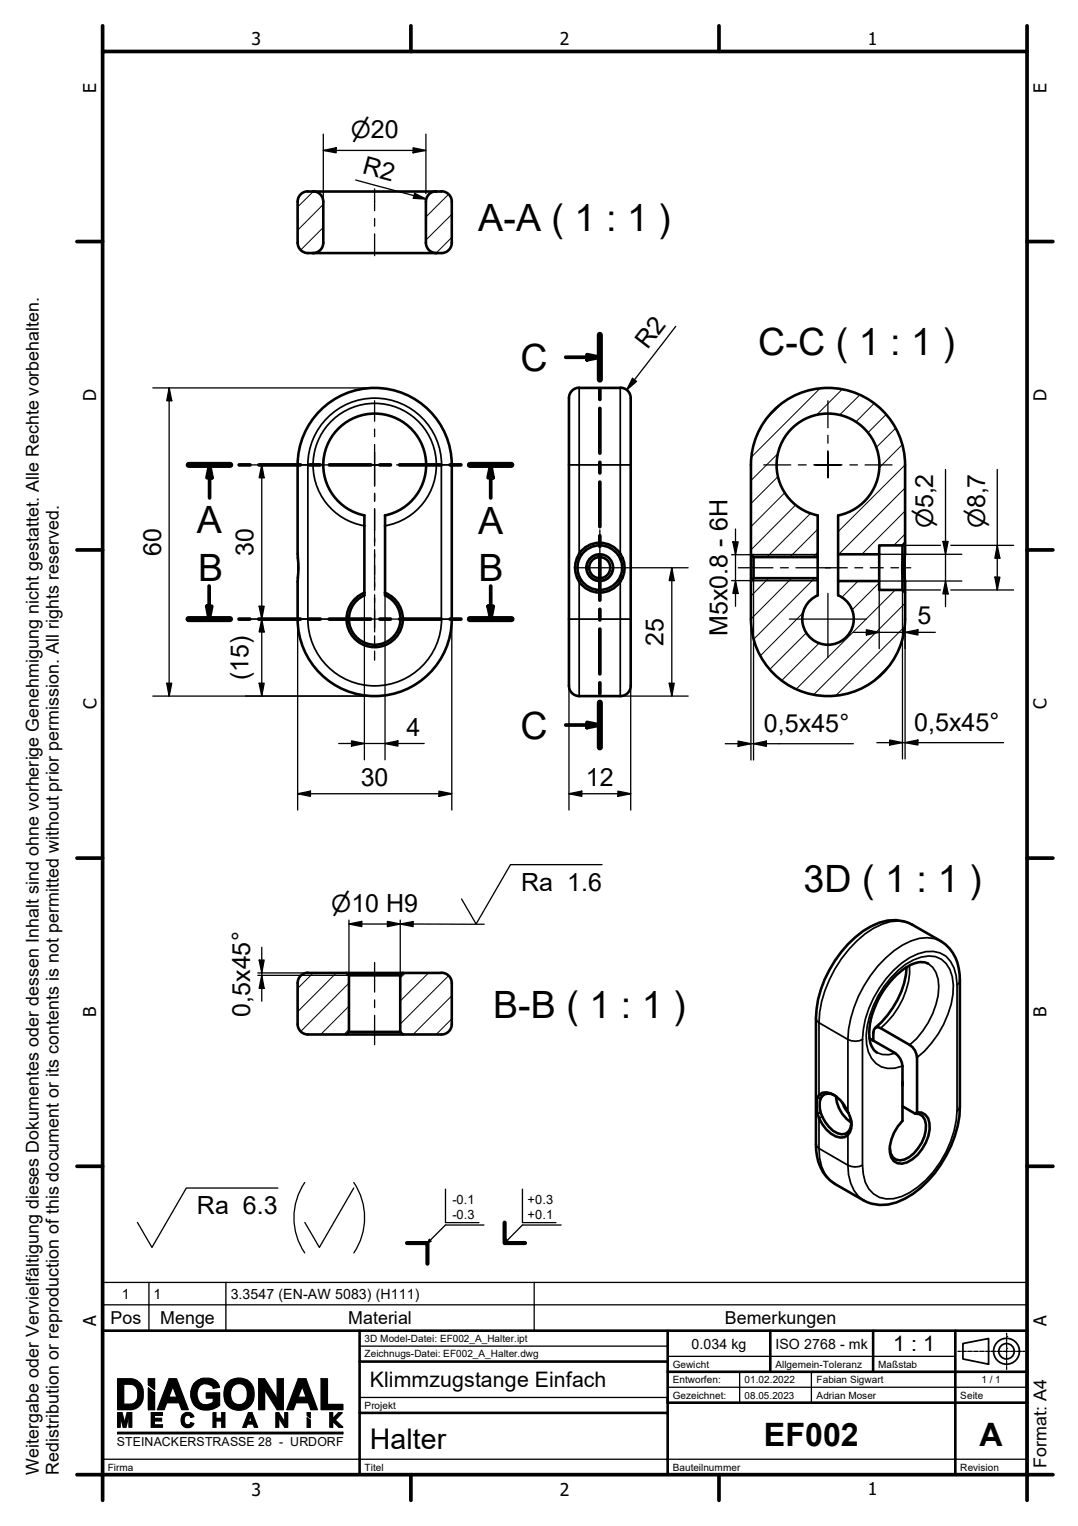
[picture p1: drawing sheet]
<svg xmlns="http://www.w3.org/2000/svg" width="210mm" height="297mm" viewBox="0 0 210 297" stroke-linecap="round" stroke-linejoin="round" font-family="sans-serif">
<!-- layer: Hatch (ISO) -->
<g fill="none" stroke="#000" stroke-width=".19">
<path d="M61 37.3l-3 3M62.9 39.8l-4.9 5M87.3 37.8l-4.4 4.4M62.9 44.3l-4.4 4.4M88 46.2l-3.1 3.1M88 41.7l-5.1 5M152.3 78.5l-3.2 3.1M159.7 75.6l-13.4 13.3M164 75.8l-5 5M167.4 76.9l-4 3.9M170.2 78.6l-3.6 3.6M151.5 88.3l-5.3 5.2"/>
<path d="M151.5 92.7l-5.3 5.3M152.8 95.9l-6.6 6.6M155 98.2l-8.8 8.8M157.9 99.9l-8.6 8.5M172.5 80.7l-3.5 3.5M174.4 83.3l-3.8 3.9M175.6 86.6l-4.4 4.5M176.2 99.5l-8.4 8.4M176.2 95l-12.9 12.9M176.2 90.5l-13 13M149.6 112.6l-3.4 3.4M154.1 112.6l-7.9 7.9"/>
<path d="M156.4 119.3l-8.4 8.4M158.6 112.6l-11.8 11.8M159.2 107.5l-.9 .9M159.2 103l-5.4 5.4M167.1 113.1l-3.2 3.2M171.2 113.4l-5.3 5.4M174.3 114.8l-19.3 19.3M176.2 117.4l-17.7 17.8M176.2 104l-2.2 2.2M157 123.2l-7.1 7.1M159.5 125.2l-7.3 7.2M173.3 129.4l-3.2 3.1"/>
<path d="M176.1 122.1l-13.4 13.3M61 189.4l-3 3M65.5 189.4l-7.5 7.5M67.9 195.9l-5.5 5.5M67.9 191.4l-9.4 9.4M79 189.4l-1.1 1M83.4 189.4l-5.5 5.4M87.3 189.9l-9.4 9.4M88 198.3l-3.1 3.1M88 193.8l-7.6 7.6M67.9 200.4l-.9 1"/>
</g>
<!-- layer: Visible (ISO) -->
<g fill="none" stroke="#000" stroke-width=".51">
<path d="M58 39.3v8a2.01 2.01 0 0 0 2 2M59.9 37.3h26M60 37.2a2.01 2.01 0 0 0-2 2.1M60.9 37.2a2.01 2.01 0 0 1 2 2.1M62.9 39.3v8a2.01 2.01 0 0 1-2 2M82.9 39.3v8a2.01 2.01 0 0 0 2 2M84.9 37.2a2.01 2.01 0 0 0-2 2.1M86 37.2a2.01 2.01 0 0 1 2 2.1M88 39.3v8a2.01 2.01 0 0 1-2 2M59.9 49.3h26M112.8 75.5h8M112.8 75.5a2.01 2.01 0 0 0-2 2v56"/>
<path d="M120.8 75.5a2.01 2.01 0 0 1 2 2v56M65.8 83.5a10 10 0 0 1 16 2.3 10 10 0 0 1-6.8 14.5v15.6a5 5 0 0 1 1.9 7.7 5 5 0 0 1-7.9 0 5 5 0 0 1 2-7.7v-15.6a10 10 0 0 1-5.2-16.8zM71 115.4a5.5 5.5 0 0 0-2.4 8.4 5.5 5.5 0 0 0 8.7 0 5.5 5.5 0 0 0-2.3-8.4M113.2 113a4.3 4.3 0 0 0 7.2 0M113.2 108a4.3 4.3 0 0 1 7.2 0M113.2 108a4.4 4.4 0 0 0 0 5M120.4 108a4.4 4.4 0 0 1 0 5M146.2 107.9v5.2M146.7 108.4v4.2M159.2 108.4v4.2M163.2 115.9v-2.8h8v1.7h4.5l.5 .5v5.2M163.2 100.3v7.6h8v-1.7h4.5"/>
<path d="M163.2 107.9v5.2M163.2 100.3a10 10 0 0 0 6.4-15.3 10 10 0 0 0-16.7-.1 10 10 0 0 0 6.3 15.4v8.1h-12.5l-.5-.5v-17.4a15 15 0 0 1 15-15 15 15 0 0 1 15 15v15.1l-.5 .6M163.2 115.9a5 5 0 0 1 2 7.7 5 5 0 0 1-7.9 0 5 5 0 0 1 1.9-7.7v-3.3h-12.5l-.5 .5v7.4M171.2 107.9v5.2M175.7 106.2v8.6M176.2 105.6l-.2 4.9 .2 4.8M58 120.5v-7.3l.1-2.7-.1-2.7v-17.3a15 15 0 0 1 15-15 15 15 0 0 1 15 15v30M58 120.5a15 15 0 0 0 15 15 15 15 0 0 0 15-15M110.8 133.5a2.01 2.01 0 0 0 2 2h8M122.8 133.5a2.01 2.01 0 0 1-2 2M146.2 120.5a15 15 0 0 0 15 15 15 15 0 0 0 15-15M58 199.4a2.01 2.01 0 0 0 2 2"/>
<path d="M59.9 189.4h7.5l.5 .5M60 189.3a2.01 2.01 0 0 0-2 2.1v8M67.4 189.4h18.5M67.9 189.9v11l-.5 .5h-7.5M67.9 189.9h10M78.4 189.4l-.5 .5v11l.5 .5h7.5M86 189.3a2.01 2.01 0 0 1 2 2.1v8M88 199.4a2.01 2.01 0 0 1-2 2M165.1 183.8a14.8 14.8 0 0 1 7.7-4.6 7.4 7.4 0 0 1 4.7 .7l5.7 3.3a8.4 8.4 0 0 1 3.7 7.7v24.5a22.1 22.1 0 0 1-10.7 17.9 8.1 8.1 0 0 1-8 .4l-5.6-3.3a8.6 8.6 0 0 1-3.7-7.7v-24.5a22.1 22.1 0 0 1 6.2-14.4zM176.5 188.2a17 17 0 0 1-6.1 11.9M180.7 187.6a4.2 4.2 0 0 0-4 .6 16.6 16.6 0 0 0-7.5 12.9l.1 .8a3.8 3.8 0 0 0 1.4 3M67.4 201.4h11"/>
<path d="M67.9 200.9h10M159.5 213.2a2.42 2.42 0 0 1 3.3 .2 8.7 8.7 0 0 1 3 5.5 2.14 2.14 0 0 1-3 2.3 6.8 6.8 0 0 1-3.6-7.6zM162.5 213.2a1.83 1.83 0 0 0-2.1-.1 1.83 1.83 0 0 0-.8 1.9 6.5 6.5 0 0 0 3.5 5.6 1.81 1.81 0 0 0 2.6-1.7v-1.1M162.8 213.4a6.7 6.7 0 0 0 2.9 5.1M164.1 214.7l.2 .7 .9 1.2M169.3 202.1l5 2.9a3.4 3.4 0 0 1 1.4 2.5v10.7a7.5 7.5 0 0 0-2.2 7.1 2.17 2.17 0 0 0 3.1 1 8.2 8.2 0 0 0 4.4-7.7 2.16 2.16 0 0 0-2.4-2.1M170.1 202.6l.1-2.2 .3-.3 .4-.2 6.2 3.5a3.1 3.1 0 0 1 1.5 2.5v10.6M175.7 210.5v.8M175.7 215.3l2.5 1.5M178.2 216.8a1.97 1.97 0 0 1 2.1 2.1 7.4 7.4 0 0 1-4.2 6.8 2.03 2.03 0 0 1-2.8-2.2M178.6 216.5l-.4 .3"/>
<circle cx="116.8" cy="110.5" r="2.05"/>
<circle cx="116.8" cy="110.5" r="2.6"/>
<circle cx="116.8" cy="110.5" r="4.8"/>
</g>
<!-- layer: Visible Narrow (ISO) -->
<g fill="none" stroke="#000" stroke-width=".34">
<path d="M112.8 75.5v15h8v-15M58 90.5h1.9v30h-1.9M59.9 90.5a13 13 0 0 1 13.1-13 13 13 0 0 1 13 13M88 90.5h-2.1v30h2.1M110.8 90.5h2v17.3l.4 .2M122.8 90.5h-2v17.3l-.4 .2M71 102.3a12 12 0 0 1-8.1-18.4 12 12 0 0 1 20.1 0 12 12 0 0 1-8 18.4M112.4 108.6l.4 .2M112.8 112.2l-.4 .2M113.2 113l-.4 .2v22.3M117.2 108a2.52 2.52 0 0 0-2.9 2.1 2.52 2.52 0 0 0 2 2.9 2.52 2.52 0 0 0 3-2.1M120.4 113l.4 .2v7.3h2"/>
<path d="M120.8 112.2l.4 .2M121.2 108.6l-.4 .2M146.3 108h12.9M146.3 113h12.9M59.9 120.5a13 13 0 0 0 13.1 13 13 13 0 0 0 13-13M110.8 120.5h10v15M177.5 179.9a6.7 6.7 0 0 0-5.8 0 20.7 20.7 0 0 0-10.2 10.8 19.8 19.8 0 0 0-2 8.4M158.9 198.2l.1 .5 .5 .4M159.5 199.1v14.1l.6 .1M159.5 199.1l5.6 3.2M177.1 187.9a15.3 15.3 0 0 1-5.6 12.2M180.7 187.6a5 5 0 0 1 2.1 4.5 15.8 15.8 0 0 1-5.7 11.3"/>
<path d="M183.2 183.2a6.8 6.8 0 0 0-5.8 0 21.8 21.8 0 0 0-11.1 12.9l-.6 2.1-.5 2.1-.1 2M186.4 191.7a7.3 7.3 0 0 0-2.2-5.6 5.6 5.6 0 0 0-5.5-.4 17.9 17.9 0 0 0-8.6 8.6 18.3 18.3 0 0 0-2.2 8M186.4 191.7v24.5M186.9 190.9l-.1 .4-.4 .4M159.2 213.6l.6 .2M159.8 216.6l-.6 .1M160.1 217.4l-.6 .2v5.9M165.1 202.3a3.1 3.1 0 0 0 2.8 0M165.1 202.3v14.1M165.5 219.9v.5M167.9 202.3v24.5M170.7 204.9l1.1 .4h1.2l1.3-.3"/>
<path d="M178.6 205.9a18.8 18.8 0 0 0 7-14.1 6.1 6.1 0 0 0-2.3-5.1 5.6 5.6 0 0 0-5.4 .1 18.1 18.1 0 0 0-8.6 10.9 11.6 11.6 0 0 0-.2 7.1 4.6 4.6 0 0 0 6.6 2.7M186.9 215.4l-.1 .4-.4 .4a20.3 20.3 0 0 1-9.3 15.9 6.8 6.8 0 0 1-5.9 1 5.3 5.3 0 0 1-3.1-4.5l-.2-1.8M158.9 222.7l.1 .5 .5 .3M159.5 223.5a7.8 7.8 0 0 0 3.1 6.9M159.5 223.5l5.6 3.3M165.1 226.8a3.1 3.1 0 0 0 2.8 0M165.1 226.8a8.8 8.8 0 0 0 2 6.1l1.1 .8M165.2 220.3l-.1 6.5"/>
</g>
<!-- layer: Hatch (ISO) -->
<g fill="#000">
<path d="M83.6 241.2l.2 .3-.6 .5zM83.2 242l.6-.5 .1 .1zM98.6 241.2l.2 .3-.5 .5zM98.3 242l.5-.5 .1 .1z"/>
<path d="M24.1 269.4v3.9h1.3a1.6 1.6 0 0 0 1.4-2.1 1.49 1.49 0 0 0-1.4-1.8zM22.9 268.4v6h2.5a2.83 2.83 0 0 0 2.5-3.6 2.59 2.59 0 0 0-2.5-2.4z" fill-rule="evenodd"/>
<path d="M22.9 275h.8l.6 1.9 .5-1.9h.9v2.8h-.6v-2.2l-.6 2.2h-.5l-.6-2.2v2.2h-.5z" fill-rule="evenodd"/>
<path d="M28.9 270.2l1.2 .9v3.3h-1.2z" fill-rule="evenodd"/>
<path d="M28.9 268.4h1.2v2.1l-1.2-.9z" fill-rule="evenodd"/>
<path d="M29.5 275h2.1v.5h-1.5v.6h1.4v.5h-1.4v.8h1.5v.4h-2.1z" fill-rule="evenodd"/>
<path d="M33.7 269.9l-.8 2.1h1.6zM32.9 268.4l-2.3 6h1.4l.5-1.4h2.4l.5 1.4h1.3l-2.3-6z" fill-rule="evenodd"/>
<path d="M35.5 275.4a1.28 1.28 0 0 1 2.1 .1l.1 .2-.5 .2a.71 .71 0 0 0-.9-.4 .71 .71 0 0 0-.5 .8 .77 .77 0 0 0 .3 .9 .77 .77 0 0 0 .9 0l.2-.3 .5 .2a1.26 1.26 0 0 1-1.1 .8 1.26 1.26 0 0 1-1.2-.7 2 2 0 0 1 .1-1.8z" fill-rule="evenodd"/>
<path d="M38 269.1a3.2 3.2 0 0 1 4.4 .2l.3 .7-1.2 .2a1.69 1.69 0 0 0-2-.8 1.69 1.69 0 0 0-1.1 1.8 1.93 1.93 0 0 0 1.4 2.2h.8l.9-.5v-.8h-1.3v-1h2.6v2.4a3.5 3.5 0 0 1-5.2-.3 3.5 3.5 0 0 1 .4-4.1z" fill-rule="evenodd"/>
<path d="M41.5 275h.5v1.1h1.2v-1.1h.6v2.8h-.6v-1.2h-1.2v1.2h-.5z" fill-rule="evenodd"/>
<path d="M45.5 269.7a2.63 2.63 0 0 0 .1 3.5 1.67 1.67 0 0 0 1.8 0 1.67 1.67 0 0 0 .8-1.7 1.75 1.75 0 0 0-2.1-2.1zM44.7 268.8a3.5 3.5 0 0 0 .3 5.3 3 3 0 0 0 3.4-.2 3 3 0 0 0 1-3.2 2.95 2.95 0 0 0-4.7-1.9z" fill-rule="evenodd"/>
<path d="M48.7 275.7l-.4 1h.8zM48.4 275l-1.1 2.8h.6l.3-.6h1.1l.2 .6h.7l-1.1-2.8z" fill-rule="evenodd"/>
<path d="M50.4 268.4h1.1l2.5 3.9v-3.9h1.2v6h-1.2l-2.5-3.9v3.9h-1.1z" fill-rule="evenodd"/>
<path d="M53.7 275h.6l1.2 1.8v-1.8h.5v2.8h-.5l-1.2-1.8v1.8h-.6z" fill-rule="evenodd"/>
<path d="M58.8 269.9l-.8 2.1h1.6zM58.1 268.4l-2.3 6h1.3l.5-1.4h2.4l.5 1.4h1.3l-2.2-6z" fill-rule="evenodd"/>
<path d="M59.8 276l.6 .4v1.4h-.6z" fill-rule="evenodd"/>
<path d="M59.8 275h.6v1l-.6-.5z" fill-rule="evenodd"/>
<path d="M62.5 268.4h1.3v5h3v1h-4.3z" fill-rule="evenodd"/>
<path d="M64.2 275h.6v1.2l1.1-1.2h.7l-1.3 1.4 1.5 1.4h-.8l-1.1-1-.1 .1v.9h-.6z" fill-rule="evenodd"/>
</g>
<path d="M22.9 278.9h43.9" fill="none" stroke="#000" stroke-width=".3"/>
<!-- layer: Section Line (ISO) -->
<g fill="none" stroke="#000" stroke-width=".72">
<path d="M110.2 69.5h6.6M114.3 69l2.5 .5-2.5 .5zM116.8 65.2v8.7M116.8 75.6v2.2M116.8 79.5v8.7M36.7 90.5h8.1M40.8 90.5l.5 2.5h-1zM40.8 90.5v6.4M46.6 90.5h2.1M50.4 90.5h8.1M60.3 90.5h2.1M64.1 90.5h8.1"/>
<path d="M74 90.5h2M77.8 90.5h8.1M87.6 90.5h2.1M91.5 90.5h8.1M95.5 90.5l.5 2.5h-1zM95.5 90.5v6.4M116.8 90v2.1M116.8 93.8v8.7M40.3 118h.9l-.5 2.5zM40.7 114.1v6.4M95 118h1.1l-.6 2.5zM95.5 114.1v6.4"/>
<path d="M116.8 104.3v2.1M116.8 108.1v8.7M116.8 118.6v2.1M36.7 120.5h8.1M46.5 120.5h2.1M50.4 120.5h8.1M60.2 120.5h2.2M64.1 120.5h8.1M74 120.5h2M77.8 120.5h8.1M87.6 120.5h2.1M91.5 120.5h8.1"/>
<path d="M116.8 122.5v8.7M116.8 132.9v2.1M116.8 136.8v8.7M110.2 141.1h6.6M114.3 140.6l2.5 .5-2.5 .5z"/>
</g>
<path d="M116.8 65.2v8.7M36.7 90.5h8.1M91.5 90.5h8.1M36.7 120.5h8.1M91.5 120.5h8.1M116.8 136.8v8.7" fill="none" stroke="#000" stroke-width="1.2"/>
<path d="M114.3 69l2.5 .5-2.5 .5zM40.8 90.5l.5 2.5h-1zM95.5 90.5l.5 2.5h-1zM40.3 118h.9l-.5 2.5zM95 118h1.1l-.6 2.5zM114.3 140.6l2.5 .5-2.5 .5z" fill="#000"/>
<!-- layer: Symbol (ISO) -->
<g fill="none" stroke="#000" stroke-width=".25">
<path d="M142.5 108h3.8M142.5 113h3.8M142.7 105.5h1l-.5 2.5zM143.2 113l.5 2.5h-1zM143.2 103v15M77.9 179.9l2.5-.5v1zM77.9 179.9h16.4M117.2 168.3h-17.8l-6.7 11.6-2.8-4.9M54.1 231.3h-17.8l-6.7 11.5-2.8-4.9M59.3 230.2a12.2 12.2 0 0 0 0 13.7M68.9 231.3l-6.7 11.5-2.8-4.9M68.9 230.2a12.2 12.2 0 0 1 0 13.7"/>
<path d="M20 254h180v-4.4h-180v9.4h180v-5M29 249.6v9.4M44 249.6v9.4M104 249.6v9.4"/>
</g>
<!-- layer: Border (ISO) -->
<g fill="none" stroke="#000" stroke-width=".72">
<path d="M20 10h180v277h-180zM20 5v5M80 5v5M140 5v5M200 5v5M15 47h5M200 47h5M15 107h5M200 107h5M15 167h5M200 167h5M15 227h5"/>
<path d="M200 227h5M15 287h5v5M80 287v5M140 287v5M205 287h-5v5"/>
</g>
<!-- layer: Title (ISO) -->
<g fill="none" stroke="#000" stroke-width=".25">
<path d="M196 259.5v.4M28.9 270.2l1.2 .9M59.8 276l.6 .4M70 262h60M70 272h60M130 264h56M130 270h70M144 267v6M158 267v6M186.5 263h.4M187.1 263h.1M187.3 263h.7"/>
<path d="M188.3 263h.1M188.5 263h.7M189.4 263h.1M189.7 263h.7M190.6 263h.1M190.8 263h.8M191.8 263h.1M192 263h.8M193 263h.1M193.2 263h.8M194.2 263h.1M194.4 263h.8"/>
<path d="M195.4 263h.1M195.6 263h.7M196 260.1h.1M196 262.5h.1M196 260.3v.8M196 261.3h.1M196 261.5v.7M196 262.7v.7M196 263.6h.1M196 263.8v.8M196 264.8h.1M196 265v.8"/>
<path d="M196 265.9v.1M196 266.2v.4M196.5 263h.1M196.8 263h.7M197.7 263h.1M198 263h.7M198.9 263h.1M199.1 263h.4M20 284h180"/>
</g>
<!-- layer: Sketch Geometry (ISO) -->
<g fill="none" stroke="#000" stroke-width=".25">
<path d="M86.7 231.5v6.5h6.6M94.2 238.4h-7.5l-3.5 3.6M101.7 231.5v6.5h6.5M109.3 238.4h-7.6l-3.4 3.6M83.6 241.2l.3 .4-.7 .4zM98.6 241.2l.3 .4-.6 .4zM22.9 278.8h43.9v.3h-43.9zM22.9 275h.8l.6 1.9 .5-1.9h.9v2.8h-.6v-2.2l-.6 2.2h-.5l-.6-2.2v2.2h-.5zM25.4 269.4a1.74 1.74 0 0 1 1.4 2.3v.4M25.4 268.4a2.48 2.48 0 0 1 2.4 2M25.4 269.4h-1.3v3.9h1.3M25.4 268.4h-2.5v6h2.5"/>
<path d="M26.8 272.1a1.42 1.42 0 0 1-1.4 1.2M27.8 270.4a3.2 3.2 0 0 1-1.8 3.9l-.6 .1M28.9 268.4v1.2v-1.2M28.9 270.2v4.2v-4.2M28.9 268.4h1.2v2.1l-1.2-.9M29.5 275h2.1v.5h-1.5v.6h1.4v.5h-1.4v.8h1.5v.4h-2.1zM30.1 271.1v3.3h-1.2M32.9 268.4h1.5l2.3 6h-1.3l-.5-1.4h-2.4l-.5 1.4h-1.4zM33.7 269.9l.8 2.1h-1.6zM35.5 277.3l.6 .5h1M36.8 275.5l.4 .4M36.8 275.5a.8 .8 0 0 0-.8 .3 .8 .8 0 0 0-.1 .9 .66 .66 0 0 0 .5 .6 .66 .66 0 0 0 .8-.4"/>
<path d="M37.1 275.1a1.4 1.4 0 0 0-1.5 .3 1.4 1.4 0 0 0-.3 1.6l.2 .3M37.1 275.1l.6 .7-.5 .1M37.2 276.9l.5 .2-.6 .7M37.8 269.3a3.1 3.1 0 0 0-.5 3.3 3.1 3.1 0 0 0 2.9 1.9 4 4 0 0 0 2.5-1l.1-2.4h-2.6v1h1.3v.8M38.6 272.6a1.9 1.9 0 0 0 2.9 .3M39.1 268.5l-.8 .3-.5 .5M39.1 268.4a2.74 2.74 0 0 1 3.6 1.6l-1.2 .2M40 269.4l1.1 .3M40 269.3a2 2 0 0 0-1.5 2.8l.2 .5M41.2 269.7l.4 .5M41.5 275h.5v1.1h1.2v-1.1h.6v2.8h-.6v-1.2h-1.2v1.2h-.5zM43.8 272.8l.4 .6 .8 .7"/>
<path d="M43.8 270l-.2 1.4 .2 1.4M44.9 270.6v1.4M45 272a1.56 1.56 0 0 0 1.9 1.4M45 274.1a3.3 3.3 0 0 0 3.1 0M45.1 268.6l-.9 .7-.4 .7M45.2 268.6a3.3 3.3 0 0 1 2.9 0M45.7 269.6l-.5 .4-.2 .6M45.7 269.6a1.66 1.66 0 0 1 1.8 0 1.66 1.66 0 0 1 .7 1.7l-.1 .8M48.1 268.6l.8 .7 .3 .7M48.1 272.1a1.63 1.63 0 0 1-1.3 1.3M48.4 275h.7l1.1 2.8h-.7l-.2-.6h-1.1l-.3 .6h-.6zM48.7 275.7l.4 1h-.8z"/>
<path d="M49.2 272.8l-.6 .9-.5 .4M49.2 270l.3 1.4-.3 1.4M50.4 268.4h1.1l2.5 3.9v-3.9h1.2v6h-1.2l-2.5-3.9v3.9h-1.1zM53.7 275h.6l1.2 1.8v-1.8h.5v2.8h-.5l-1.2-1.8v1.8h-.6zM58.1 268.4h1.5l2.2 6h-1.3l-.5-1.4h-2.4l-.5 1.4h-1.3zM58.8 269.9l.8 2.1h-1.6zM59.8 275h.6v1l-.6-.5zM59.8 276v1.8h.6v-1.4M62.5 268.4h1.3v5h3v1h-4.3zM64.2 275h.6v1.2l1.1-1.2h.7l-1.3 1.4 1.5 1.4h-.8l-1.1-1-.1 .1v.9h-.6z"/>
</g>
<!-- layer: Title (ISO) -->
<path d="M70 259h60v6M130 259h56M150 259v8M170 259v8M70 265h60v10M70 275h60v12M130 267h56v-8h14v28h-180v-28h50v28M200 267h-14v6h-56v-1M200 273h-14v14" fill="none" stroke="#000" stroke-width=".51"/>
<g fill="none" stroke="#000" stroke-width=".34">
<path d="M187.5 261.5l5-1v5l-5-1z"/>
<circle cx="196" cy="263" r="2.52"/>
<circle cx="196" cy="263" r="1.5"/>
</g>
<!-- layer: Center Mark (ISO) -->
<g fill="none" stroke="#000" stroke-width=".25">
<path d="M161.2 78v5.3M60.5 90.5h5.2M67.2 90.5h1.5M70.2 90.5h2.7h-2.5M75.4 90.5h-2.5h2.8M77.2 90.5h1.5M80.2 90.5h5.3M148.7 90.5h5.3M155.4 90.5h1.6M158.5 90.5h2.7h-2.5M161.2 87.7v2.8v-2.5M161.2 93v-2.5v2.5"/>
<path d="M161.2 84.7v1.6M163.7 90.5h-2.5h2.8M165.5 90.5h1.5M168.4 90.5h5.3M111.8 110.5h10M116.8 103.2v12.3M161.2 115.5v12.5M64.9 120.5h16M153.7 120.5h15"/>
</g>
<!-- layer: Centerline (ISO) -->
<g fill="none" stroke="#000" stroke-width=".25">
<path d="M72.9 36.8v4.2M72.9 42.5v1.5M72.9 45.5v4.3M72.9 78v4M72.9 83.5v1.5M72.9 86.5v8.1M72.9 96v1.6M72.9 99v7.2M72.9 107v7.9M72.9 115.8v7.2M143.8 110.5h6.7M152 110.5h1.5"/>
<path d="M155 110.5h10M166.5 110.5h1.5M169.5 110.5h2.5M173.5 110.5h1.5M176.5 110.5h.8M72.9 123.8v1.5M72.9 126.7v1.8M72.9 187.4v5.7M72.9 194.6v1.5M72.9 197.6v5.8"/>
</g>
<!-- layer: Dimension (ISO) -->
<g fill="none" stroke="#000" stroke-width=".25">
<path d="M62.9 29.3l2.5-.5v.9zM62.9 29.3h20M62.9 26.1v13.2M69.3 35l13.7 3.8M80.4 28.8l2.5 .5-2.5 .4zM80.7 37.6l2.3 1.2-2.5-.2zM82.9 26.1v11.6M82.9 38.6v.7M29.8 75.5h43.1M32.9 75.5l.5 2.5h-.9zM32.9 75.5v60M123.1 73.6l.9 .6-2 1.7z"/>
<path d="M131.6 63.5l-9.6 12.4M47.8 90.5h12.7M51 90.5l.4 2.5h-.9zM51 90.5v45M184.1 91.4v26.7M194.2 91.4v23.4M50.5 118h.9l-.4 2.5zM58 107.8v49.9M71 115.4v5M75 115.4v5M121.8 110.5h12.2M130.8 110.5l.5 2.5h-1z"/>
<path d="M130.8 110.5v25M146.2 107.9v2.5M146.2 110.6v37.3M146.7 112.6v35.3M171.2 107.9h16.1M175.7 106.2h7.4M175.7 114.8h7.4M175.7 108v2.4M175.7 110.6v37.1M176.2 105.6v4.8M176.2 110.6v37.1M183.6 105.4h1l-.5 2.5z"/>
<path d="M184.1 113.1l.5 2.5h-1zM185.1 106.2h12.3M185.1 114.8h12.3M187.3 113.1h-16.1v13.2M193.7 112.3h1l-.5 2.5zM194.2 106.2l.5 2.5h-1zM29.8 135.5h43.1M32.5 133h.9l-.5 2.5zM47.8 120.5h17.1M50.5 133h.9l-.4 2.5zM51 120.5l.4 2.5h-.9zM71 120.6v27.3"/>
<path d="M75 120.6v27.3M88 120.5v37.2M110.8 120.5v37.2M120.8 135.5h13.2M122.8 120.5v37.2M130.3 133h1l-.5 2.5zM166.2 123.1h15.9M168.7 122.6l2.5 .5-2.5 .5zM176.2 123.1l2.5-.5v1zM58 154.5l2.5-.5v1zM58 154.5h30M66 144.7h16.6"/>
<path d="M68.5 144.2l2.5 .5-2.5 .5zM75 144.7l2.5-.5v1zM85.5 154l2.5 .5-2.5 .5zM110.8 154.5l2.5-.5v1zM110.8 154.5h12M120.3 154l2.5 .5-2.5 .5zM141.2 144.8h25M143.7 144.3l2.5 .5-2.5 .5zM146.7 144.8l2.5-.5v1zM170.7 144.6h24.7M173.2 144l2.5 .6-2.5 .4zM176.2 144.6l2.5-.6v1z"/>
<path d="M67.9 179.9l2.5-.5v1zM67.9 179.9h10M67.9 179.1v10.8h-17.7M75.4 179.4l2.5 .5-2.5 .5zM77.9 179.1v10.8M50.2 189.4h22.7M50.5 186.9h.9l-.4 2.5zM51 189.9l.4 2.5h-.9zM51 184.4v10.5M73.1 189.4h5.3"/>
</g>
<g fill="#000">
<path d="M62.9 29.3l2.5-.5v.9zM80.4 28.8l2.5 .5-2.5 .4zM80.7 37.6l2.3 1.2-2.5-.2zM32.9 75.5l.5 2.5h-.9zM123.1 73.6l.9 .6-2 1.7zM51 90.5l.4 2.5h-.9zM50.5 118h.9l-.4 2.5zM130.8 110.5l.5 2.5h-1zM183.6 105.4h1l-.5 2.5zM184.1 113.1l.5 2.5h-1zM193.7 112.3h1l-.5 2.5zM194.2 106.2l.5 2.5h-1z"/>
<path d="M32.5 133h.9l-.5 2.5zM50.5 133h.9l-.4 2.5zM51 120.5l.4 2.5h-.9zM130.3 133h1l-.5 2.5zM168.7 122.6l2.5 .5-2.5 .5zM176.2 123.1l2.5-.5v1zM58 154.5l2.5-.5v1zM68.5 144.2l2.5 .5-2.5 .5zM75 144.7l2.5-.5v1zM85.5 154l2.5 .5-2.5 .5zM110.8 154.5l2.5-.5v1zM120.3 154l2.5 .5-2.5 .5z"/>
<path d="M143.7 144.3l2.5 .5-2.5 .5zM146.7 144.8l2.5-.5v1zM173.2 144l2.5 .6-2.5 .4zM176.2 144.6l2.5-.6v1zM67.9 179.9l2.5-.5v1zM50.5 186.9h.9l-.4 2.5zM51 189.9l.4 2.5h-.9zM75.4 179.4l2.5 .5-2.5 .5z"/>
</g>
<!-- layer: Symbol (ISO) -->
<path d="M142.7 105.5h1l-.5 2.5zM143.2 113l.5 2.5h-1zM77.9 179.9l2.5-.5v1z" fill="#000"/>
<!-- layer: Sketch Geometry (ISO) -->
<path d="M98.3 238v4h3.9M79.2 242h4v4" fill="none" stroke="#000" stroke-width=".8"/>
<g font-size="7.3">
<text x="93.1" y="45">A-A ( 1 : 1 )</text>
<text x="147.7" y="69.2">C-C ( 1 : 1 )</text>
<text x="101.3" y="72.2">C</text>
<text x="38.3" y="103.7">A</text>
<text x="93.1" y="104">A</text>
<text x="38.6" y="113.1">B</text>
<text x="93.2" y="113.1">B</text>
<text x="101.3" y="143.8">C</text>
<text x="156.5" y="173.6">3D ( 1 : 1 )</text>
<text x="96" y="198.1">B-B ( 1 : 1 )</text>
</g>
<g font-size="6.3">
<text x="148.8" y="281.5">EF002</text>
<text x="190.7" y="281.5">A</text>
</g>
<text font-size="5.5" x="72" y="282.1">Halter</text>
<g font-size="4.9">
<text x="70.4" y="33.8" transform="rotate(15 70.4 33.8)">R2</text>
<text x="126.1" y="68.1" transform="rotate(-52 126.1 68.1)">R2</text>
<text x="31.4" y="108.2" transform="rotate(-90 31.4 108.2)">60</text>
<text x="49.4" y="108.2" transform="rotate(-90 49.4 108.2)">30</text>
<text x="129.2" y="125.7" transform="rotate(-90 129.2 125.7)">25</text>
<text x="141.6" y="123.8" transform="rotate(-90 141.6 123.8)">M5x0.8 - 6H</text>
<text x="178.6" y="121.5">5</text>
<text x="48.4" y="132.4" transform="rotate(-90 48.4 132.4)">(15)</text>
<text x="79.1" y="143.2">4</text>
<text x="148.8" y="142.6">0,5x45°</text>
<text x="178" y="142.3">0,5x45°</text>
<text x="70.2" y="152.9">30</text>
<text x="114.1" y="153">12</text>
<text x="101.5" y="173.4">Ra 1.6</text>
<text x="48.7" y="197.9" transform="rotate(-90 48.7 197.9)">0,5x45°</text>
<text x="38.3" y="236.3">Ra 6.3</text>
</g>
<g font-size="4.6">
<text x="68.3" y="26.9">⌀20</text>
<text x="181.7" y="102.9" transform="rotate(-90 181.7 102.9)">⌀5,2</text>
<text x="191.8" y="102.9" transform="rotate(-90 191.8 102.9)">⌀8,7</text>
<text x="64.5" y="177.5">⌀10 H9</text>
</g>
<g font-size="4.1">
<text x="173.9" y="263">1 : 1</text>
<text x="72" y="270.1">Klimmzugstange Einfach</text>
</g>
<g font-size="3.5">
<text x="21.5" y="257.8">Pos</text>
<text x="31.2" y="257.8">Menge</text>
<text x="67.8" y="257.8">Material</text>
<text x="141.1" y="257.8">Bemerkungen</text>
<text x="7.5" y="287" transform="rotate(-90 7.5 287)">Weitergabe oder Vervielfältigung dieses Dokumentes oder dessen Inhalt sind ohne vorherige Genehmigung nicht gestattet. Alle Rechte vorbehalten.</text>
<text x="11.5" y="287" transform="rotate(-90 11.5 287)">Redistribution or reproduction of this document or its contents is not permitted without prior permission. All rights reserved.</text>
<text x="203.8" y="285.8" transform="rotate(-90 203.8 285.8)">Format: A4</text>
</g>
<g font-size="3.4">
<text x="49" y="8.8">3</text>
<text x="109" y="8.8">2</text>
<text x="169" y="8.8">1</text>
<text x="18.8" y="18" transform="rotate(-90 18.8 18)">E</text>
<text x="203.8" y="18" transform="rotate(-90 203.8 18)">E</text>
<text x="18.8" y="78" transform="rotate(-90 18.8 78)">D</text>
<text x="203.8" y="78" transform="rotate(-90 203.8 78)">D</text>
<text x="18.8" y="138" transform="rotate(-90 18.8 138)">C</text>
<text x="203.8" y="138" transform="rotate(-90 203.8 138)">C</text>
<text x="18.8" y="198" transform="rotate(-90 18.8 198)">B</text>
<text x="203.8" y="198" transform="rotate(-90 203.8 198)">B</text>
<text x="18.8" y="258" transform="rotate(-90 18.8 258)">A</text>
<text x="203.8" y="258" transform="rotate(-90 203.8 258)">A</text>
<text x="49" y="291.1">3</text>
<text x="109" y="291.1">2</text>
<text x="169" y="291">1</text>
</g>
<g font-size="2.8">
<text x="23.7" y="252.8">1</text>
<text x="29.9" y="252.8">1</text>
<text x="44.9" y="252.8">3.3547 (EN-AW 5083) (H111)</text>
<text x="134.7" y="262.5">0.034 kg</text>
<text x="151" y="262.6">ISO 2768 - mk</text>
</g>
<g font-size="2.5">
<text x="88.1" y="234.4">-0.1</text>
<text x="88.1" y="237.3">-0.3</text>
<text x="102.7" y="234.4">+0.3</text>
<text x="102.7" y="237.3">+0.1</text>
</g>
<text font-size="2.4" x="22.7" y="281.4">STEINACKERSTRASSE 28 - URDORF</text>
<g font-size="1.9">
<text x="71" y="261.2">3D Model-Datei: EF002_A_Halter.ipt</text>
<text x="71" y="264.2">Zeichnugs-Datei: EF002_A_Halter.dwg</text>
<text x="131" y="269.3">Entworfen:</text>
<text x="131" y="266.3">Gewicht</text>
<text x="145" y="269.2">01.02.2022</text>
<text x="151" y="266.2">Allgemein-Toleranz</text>
<text x="159" y="269.3">Fabian Sigwart</text>
<text x="171" y="266.3">Maßstab</text>
<text x="191.1" y="269.3">1 / 1</text>
<text x="71" y="274.2">Projekt</text>
<text x="131" y="272.3">Gezeichnet:</text>
<text x="145" y="272.2">08.05.2023</text>
<text x="159" y="272.2">Adrian Moser</text>
<text x="187" y="272.3">Seite</text>
<text x="21" y="286.2">Firma</text>
<text x="71" y="286.2">Titel</text>
<text x="131" y="286.2">Bauteilnummer</text>
<text x="187" y="286.2">Revision</text>
</g>
</svg>
